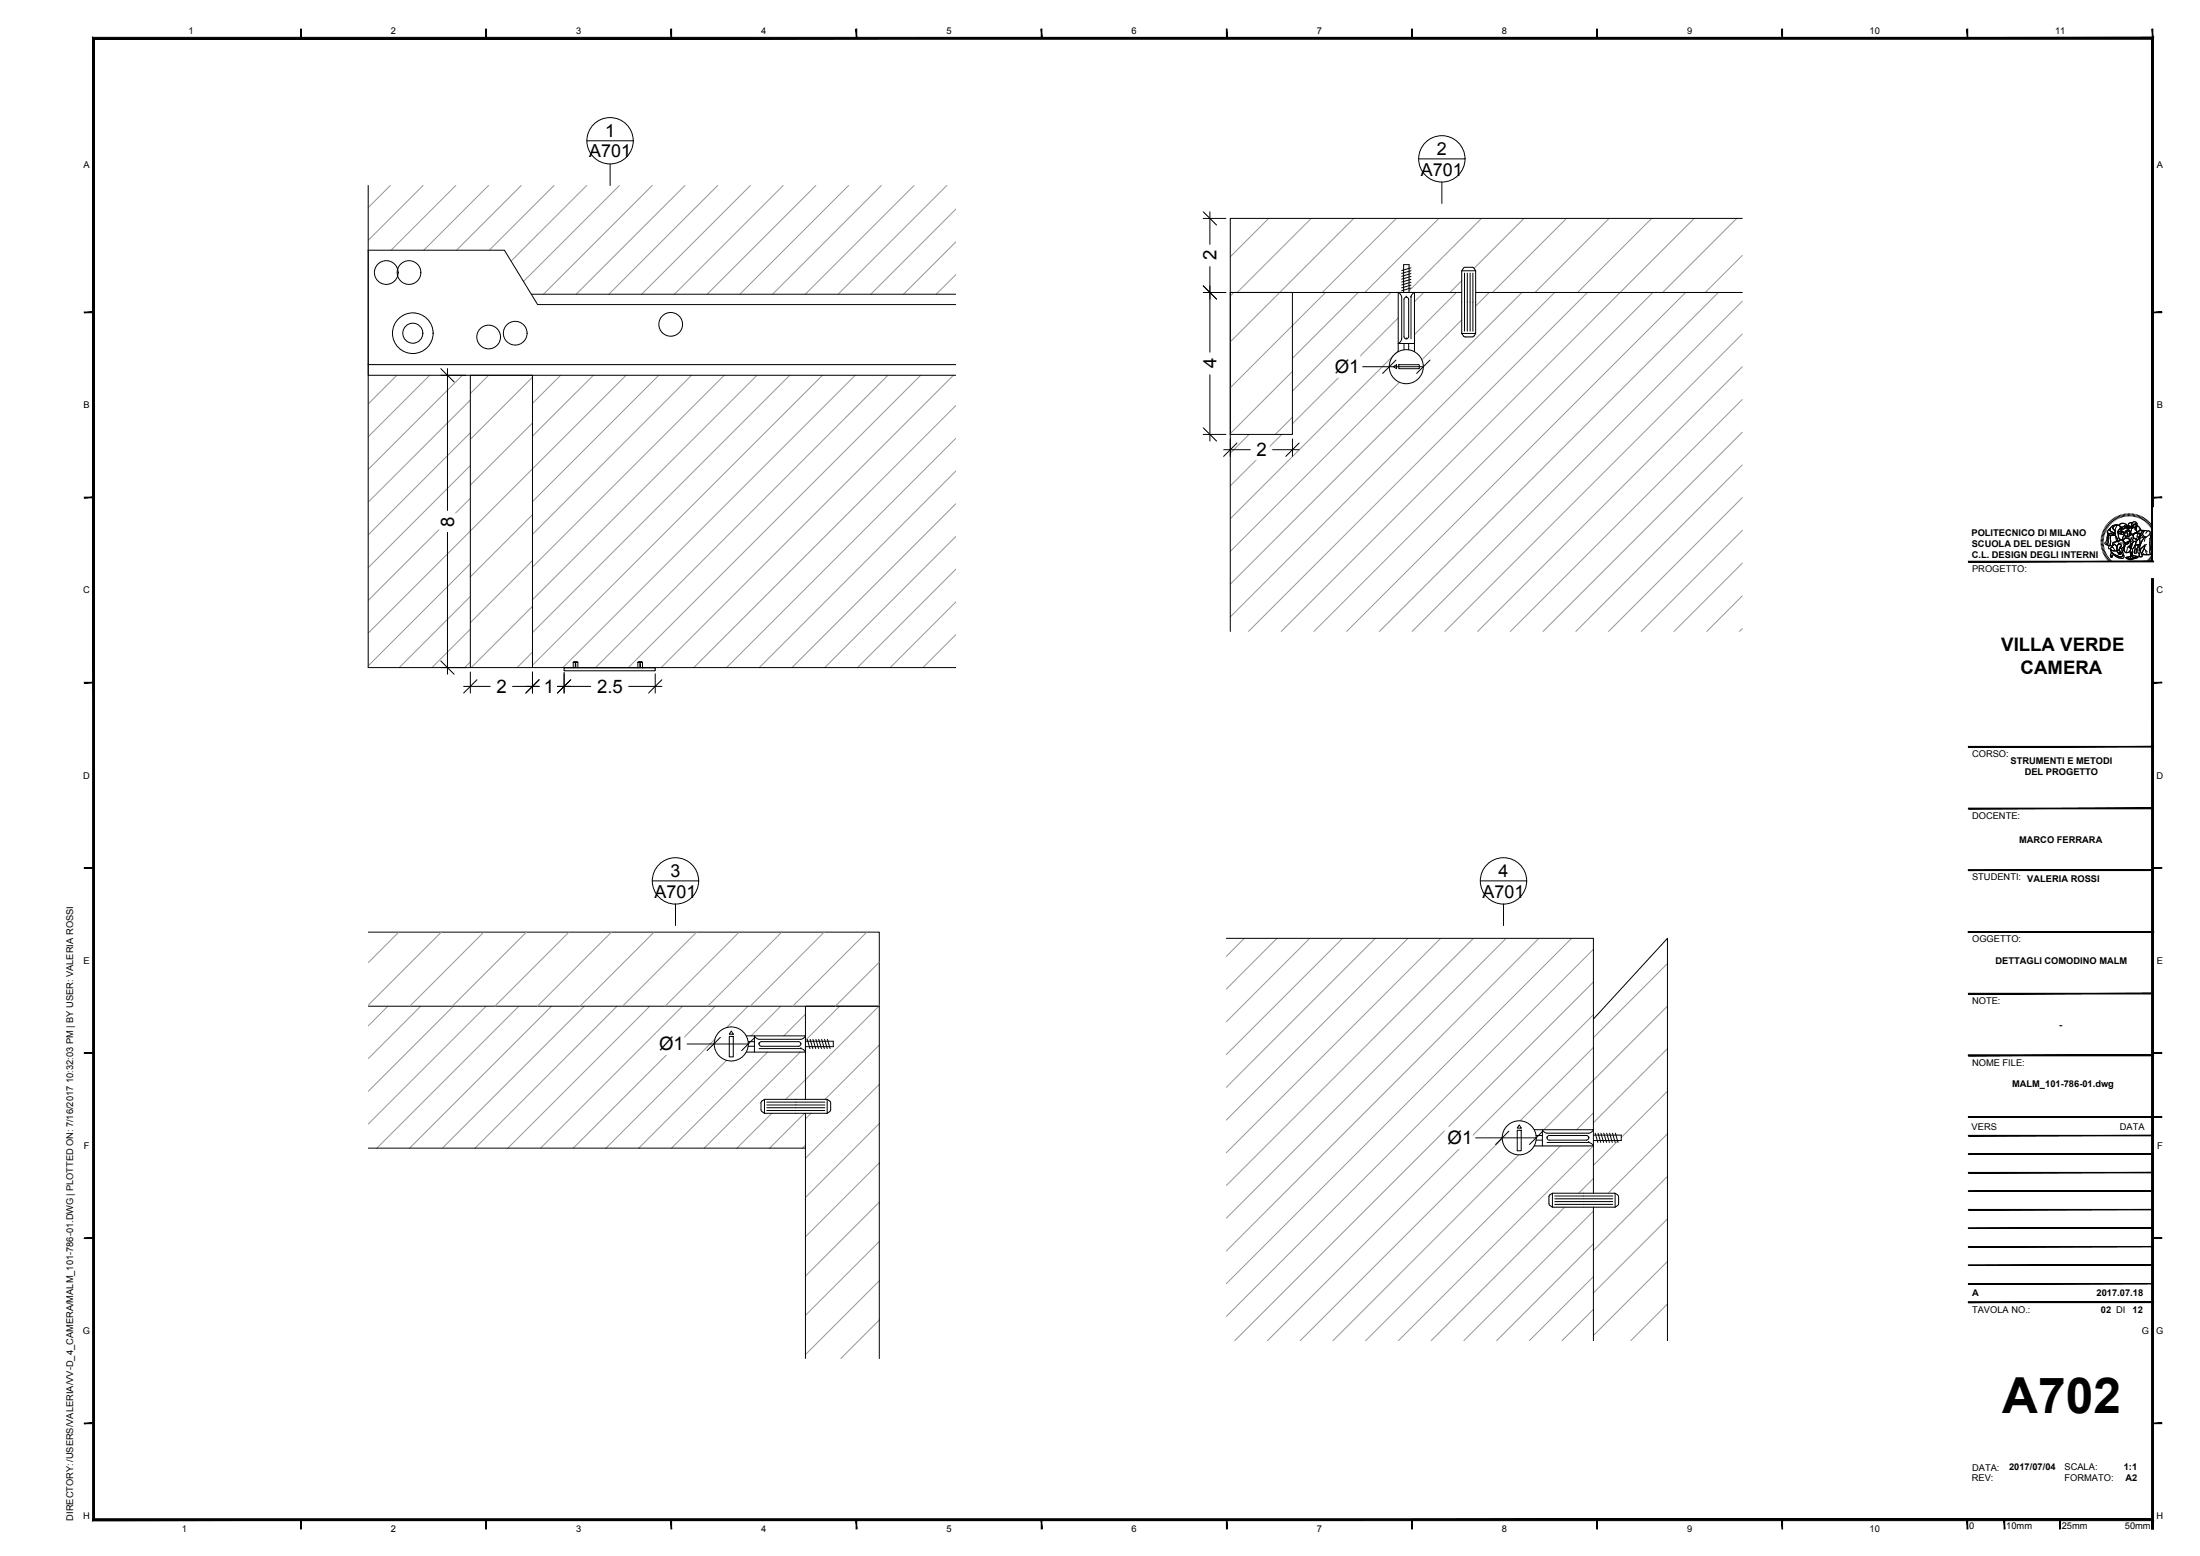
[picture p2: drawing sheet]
<svg xmlns="http://www.w3.org/2000/svg" width="594mm" height="420mm" viewBox="0 0 594 420" stroke-linecap="round" stroke-linejoin="round" font-family="sans-serif">
<!-- layer: 0 -->
<g fill="none" stroke="#969696" stroke-width=".27">
<path d="M105.4 50.1l-6 6M114.3 50.1l-14.9 14.8M123.1 50.1l-17.5 17.5M131.9 50.1l-17.5 17.5M140.8 50.1l-17.5 17.5M149.6 50.1l-17.5 17.5M158.4 50.1l-20.4 20.4M167.3 50.1l-25.9 25.9M176.1 50.1l-29.3 29.3M185 50.1l-29.4 29.3M193.8 50.1l-29.4 29.3M202.6 50.1l-29.3 29.3"/>
<path d="M211.5 50.1l-29.4 29.3M220.3 50.1l-29.4 29.3M229.2 50.1l-29.4 29.3M238 50.1l-29.4 29.3M246.8 50.1l-29.3 29.3M255.7 50.1l-29.4 29.3M258.1 56.4l-23 23M342.6 59l-10.4 10.3M354.1 59l-20 20M365.6 59l-33.4 33.3M377.1 59l-20 20M388.5 59l-20 20"/>
<path d="M400 59l-19.5 19.5M411.5 59l-13.5 13.5M423 59l-20 20M434.5 59l-20 20M446 59l-20 20M457.5 59l-111.5 111.5M469 59l-20 20M258.1 65.3l-14.1 14.1M258.1 74.1l-5.3 5.3M333.2 79l-1 1M349.1 79l-.1 .1M357.9 79l-25.7 25.7"/>
<path d="M366.8 79l-17.8 17.8M375.6 79l-26.6 26.6M384.5 79l-2.5 2.5M393.3 79l-11.3 11.3M394.7 75.8l-3.2 3.2M402.1 79l-3.6 3.6M411 79l-78.8 78.7M419.8 79l-87.6 87.6M428.7 79l-91.6 91.5M446.3 79l-91.5 91.5M455.2 79l-91.6 91.5M464 79l-91.5 91.5"/>
<path d="M470.5 69l-10 10M376.3 96l-44.1 44.1M377.6 85.9l-28.6 28.5M377.6 94.7l-.9 .9M394.7 86.4l-10.7 10.8M470.5 81.4l-89.2 89.1M470.5 90.2l-80.3 80.3M470.5 99l-71.5 71.5M107.2 101.3l-7.8 7.8M116 101.3l-16.6 16.6M124.9 101.3l-25.5 25.5M127 108l-27.6 27.6"/>
<path d="M127 116.9l-27.6 27.6M131.9 101.3l-4.9 5M143.8 101.9l-16.8 16.7M143.8 114.2l-16.8 16.8M151.4 101.3l-7.6 7.6M160.2 101.3l-16.4 16.5M169.1 101.3l-69.7 69.7M177.9 101.3l-34.1 34.1M186.7 101.3l-42.9 43M195.6 101.3l-51.8 51.8M204.4 101.3l-60.6 60.7M213.3 101.3l-69.5 69.5"/>
<path d="M222.1 101.3l-78.3 78.3M230.9 101.3l-78.9 79M239.8 101.3l-79 79M248.6 101.3l-78.9 79M257.5 101.3l-79 79M258.1 118.3l-61.9 62M258.1 109.5l-70.7 70.8M337.3 117.3l-5.1 5.1M346.1 117.3l-13.9 13.9M349 100.3l-16.8 16.8M349 112.7l-4.6 4.6M377.9 103.2l-45.7 45.7"/>
<path d="M470.5 107.9l-62.7 62.6M470.5 116.7l-53.8 53.8M127 125.7l-27.6 27.6M127 134.6l-27.6 27.5M143.8 139l-16.8 16.8M258.1 136l-44.2 44.3M258.1 127.2l-53.1 53.1M470.5 125.6l-45 44.9M470.5 134.4l-36.1 36.1M127 152.2l-27.6 27.6M143.8 151.4l-16.8 16.7M258.1 144.8l-35.4 35.5"/>
<path d="M258.1 153.7l-26.5 26.6M470.5 143.2l-27.3 27.3M470.5 152.1l-18.5 18.4M127 169.9l-10.4 10.4M127 161.1l-19.2 19.2M127 178.7l-1.5 1.6M143.8 163.7l-16.6 16.6M143.8 176.1l-4.2 4.2M258.1 162.5l-17.7 17.8M258.1 171.4l-8.9 8.9M470.5 160.9l-9.6 9.6M470.5 169.8l-.8 .7"/>
<path d="M258.1 180.2v.1M107.7 251.7l-8.3 8.2M119.2 251.7l-19.8 19.7M130.6 251.7l-19.9 20M142.1 251.7l-20 20M153.6 251.7l-20 20M165.1 251.7l-20 20M176.6 251.7l-20 20M188.1 251.7l-20 20M199.6 251.7l-20 20M211.1 251.7l-20 20M222.6 251.7l-20 20"/>
<path d="M234.1 251.7l-20 20M237.4 259.8l-11.8 11.9M336 253.4l-4.8 4.8M344.8 253.4l-13.6 13.7M353.7 253.4l-22.5 22.5M362.5 253.4l-31.3 31.3M371.4 253.4l-40.2 40.2M380.2 253.4l-49 49M389 253.4l-57.8 57.9M397.9 253.4l-66.7 66.7M406.7 253.4l-75.5 75.5M415.5 253.4l-84.3 84.4"/>
<path d="M424.4 253.4l-93.2 93.2M430.3 256.3l-99.1 99.2M104.7 271.7l-5.3 5.3M113.6 271.7l-14.2 14.1M122.4 271.7l-23 23M131.3 271.7l-31.9 31.8M140.1 271.7l-38.3 38.3M148.9 271.7l-38.3 38.3M157.8 271.7l-38.4 38.3M166.6 271.7l-38.3 38.3M175.5 271.7l-38.4 38.3M184.3 271.7l-38.3 38.3"/>
<path d="M193.1 271.7l-38.3 38.3M202 271.7l-5.8 5.8M210.8 271.7l-8 8M217.5 273.9l-5.9 5.8M226.7 271.7l-9.2 9.2M237.3 271.7l-25.1 25.2M237.4 271.3l-.4 .4M430.3 265.2l-96.9 96.8M430.3 274l-88.1 88M450.3 260.2l-20 20M450.3 271.7l-33.4 33.4M193 280.6l-29.4 29.4"/>
<path d="M196.2 286.3l-23.7 23.7M207.3 284.1l-26 25.9M216.1 284.1l-25.9 25.9M237.4 282.2l-14.6 14.7M237.4 292.8l-19.9 19.9M430.3 282.8l-19.8 19.8M450.3 283.2l-20 20M450.3 294.7l-12.5 12.4M208.4 300.6l-9.4 9.4M217.3 300.6l-9.5 9.4M217.5 309.2l-.8 .8M219 300.6l-1.5 1.5"/>
<path d="M237.4 303.4l-19.9 20M237.4 314l-19.9 20M405.6 307.5l-54.5 54.5M410.1 311.8l-50.2 50.2M421.4 309.4l-52.6 52.6M430.2 309.4l-52.6 52.6M430.3 300.5l-4.6 4.6M430.3 318.2l-4 4M437 308l-6.7 6.7M450.3 306.2l-16.1 16M450.3 317.6l-20 20.1M237.4 324.6l-19.9 20"/>
<path d="M237.4 335.2l-19.9 20M422.5 326l-36.1 36M430.3 327l-35 35M430.3 335.9l-26.2 26.1M430.5 326l-.2 .2M450.3 329.1l-20 20M237.4 345.8l-19.9 20M237.4 356.4l-10.3 10.4M430.3 344.7l-17.3 17.3M430.3 353.6l-8.5 8.4M450.3 340.6l-20 20M450.3 352.1l-9.9 9.9"/>
</g>
<g fill="none" stroke="#000" stroke-width=".27">
<path d="M99.4 50.1v130.2h27.6M324.9 57.2l3.6 3.6M470.5 59h-138.3v111.5M143.5 79.4h114.6M324.9 77.2l3.6 3.6M332.2 79h62.5M398.5 79h72M99.4 98.5h158.7M119 99.5l3.6 3.6M258.1 82.2h-112.9l-9-14.6h-36.8v33.7h158.7M377 97.2l-3.6 3.6M386.1 97.2l-3.6 3.6"/>
<path d="M324.9 115.5l3.6 3.6M334 119.6l-3.6 3.6M350.8 119.6l-3.6 3.6M119 178.5l3.6 3.6M128.8 183.5l-3.6 3.6M143.8 180.3h114.3M145.6 183.5l-3.6 3.6M154.1 183.5l-3.6 3.6M178.7 183.5l-3.6 3.6M99.4 251.7h138v20h-138M331.2 253.4h99.1v51.7M430.3 275.2l20-21.8v108.6"/>
<path d="M194.5 280.1l-3.6 3.6M203.9 280.1l-3.6 3.6M217.5 296.9v-25.2h19.9v95.1M99.4 310h118.1M217.5 300.6v66.2M407.5 305.4l-3.6 3.6M416.6 305.4l-3.6 3.6M430.3 309.4v12.8M430.3 326v36"/>
<circle cx="104.3" cy="73.6" r="3.2"/>
<circle cx="110.4" cy="73.6" r="3.2"/>
<circle cx="111.5" cy="90" r="5.5"/>
<circle cx="111.5" cy="90" r="2.7"/>
<circle cx="132" cy="91" r="3.2"/>
<circle cx="139.1" cy="90" r="3.2"/>
<circle cx="181.1" cy="87.6" r="3.2"/>
</g>
<!-- layer: Viti -->
<g fill="none" stroke="#000" stroke-width=".27">
<path d="M377.6 79l.6 .5 .3 .7v11.3l-.3 .7-.6 .5 4.4 .1M377.6 79h4.4M377.6 79v16M379 79v-7.5h1.5v7.5M381 76.2l-2.5 .7M381 77.8l-2.5 .7M381 77l-2.5 .7M381 73.1l-2.5 .7M381 73.9l-2.5 .7M381 74.7l-2.5 .7M381 75.4l-2.5 .8M381 72.3l-2.5 .7"/>
<path d="M381.9 79l-.6 .5-.3 .7M382 79v16M394.7 73.2v16.7l.5 .8M395.2 72.4l.5-.2h2l.8 1v16.8l-.8 1h-2l-.5-.3M395.2 72.5l-.5 .7M395.5 73.7v15.7M396.2 73.7v15.7M397 73.7v15.7M397.7 73.7v15.7M398.5 73.1h-3.8M376.3 99l.8-.5v1.1zM377.7 98.5h5.6v1.1h-5.6z"/>
<path d="M379.1 92.8v1.7M379.7 80.2l.5 .2 .2 .5v10l-.2 .4-.5 .2M379.7 80.2l-.4 .2-.2 .5v10l.2 .4 .4 .2M379.8 80.2h.1M379.8 91.5h.1M380.4 92.8v1.7M381 80.2h.1M381 80.2v11.3M394.7 90h3.8M154.8 178.9v1.4M154.8 178.9h1.2M155.2 178.7l-.4 .2"/>
<path d="M155.2 178.7h.5M155.4 179.2l.1 1.1zM155.7 178.7l.3 .2M156 178.9v1.4M172.2 178.9h1.3M172.2 178.9v1.5M172.6 178.7l-.4 .2M172.6 178.7h.5M172.8 179.2l.1 1.1zM173.1 178.7l.4 .2M173.5 178.9v1.5M152.3 180.5l.2 .6h24.3"/>
<path d="M176.8 180.3l.1 .2M176.8 180.3h-24.3l-.2 .2M176.9 180.5l-.1 .6M196.9 279.9h1.1v5.5h-1.1zM197.5 278.4l.5 .9h-1.1zM201.5 279.7h16M217.5 279.7l-.5 .6-.7 .3h-11.3l-.8-.3-.5-.6v4.4M217.5 279.7v4.4M201.5 284.1h16M202 281.3h1.7M202 282.5h1.7M205 281.9l.2 .4 .4 .2h10l.5-.2 .2-.4"/>
<path d="M205 281.9l.2-.5 .4-.1h10l.5 .1 .2 .5M205 281.9h.1M205 283.1h11.3M206.4 296.9v3.7M207.1 297.6h15.6M207.1 298.4h15.6M207.1 299.1h15.6M207.1 299.9h15.6M216.2 283.1l.8 .4 .5 .6M216.3 281.9h.1M216.3 283.1h.1M217.5 281.2h7.5v1.4h-7.5"/>
<path d="M218 280.6l.7 2.5M218.8 280.6l.7 2.5M219.5 280.6l.8 2.5M220.3 280.6l.7 2.5M221.1 280.6l.7 2.5M221.9 280.6l.7 2.5M222.7 280.6l.7 2.5M223.4 296.9v3.7M223.4 280.6l.8 2.5M224 300.2l.3-.5v-2.1l-1-.7h-16.8l-.9 .5-.1 .4v2.1l1 .7h16.8l.7-.4M409.7 305.2h1.1v5.5h-1.1zM410.2 303.7l.6 .9h-1.1z"/>
<path d="M414.3 305.1h16M414.3 309.4h16M414.8 306.6h1.7M414.8 307.9h1.7M416.5 305.1l.5 .6 .7 .3h11.3a1.6 1.6 0 0 0 1.3-.9M416.5 305.1v4.3M417.7 307.2l.2 .5 .5 .2h10l.4-.2 .2-.5M417.7 307.2l.2-.4 .5-.2h10l.4 .2 .2 .4M417.8 307.2h.1M417.8 308.5h11.2M429 308.5l.8 .3 .5 .6M429 307.2h.1"/>
<path d="M429 308.5h.1M430.3 306.5h7.5v1.5h-7.5M430.3 305.1v4.3M430.8 306l.7 2.5M431.5 306l.8 2.5M432.3 306l.7 2.5M433.1 306l.7 2.5M433.9 306l.7 2.5M434.7 306l.7 2.5M435.4 306l.8 2.5M436.2 306l.7 2.5M419.1 325.9l.2 .1"/>
<path d="M419.1 322.3h17.1M419.1 322.3l-.8 .7v2l.1 .4 .7 .5M419.2 322.2v3.7M419.3 326h16.7M419.8 323h15.7M419.8 323.7h15.7M419.8 324.5h15.7M419.8 325.2h15.7M436.1 322.2v3.7M436.2 322.3l.8 .7 .1 2-.3 .5-.8 .5"/>
<circle cx="379.7" cy="99" r="4.6"/>
<circle cx="197.5" cy="281.9" r="4.6"/>
<circle cx="410.2" cy="307.2" r="4.6"/>
</g>
<!-- layer: Dettagli -->
<path d="M332.2 79h16.8v38.3h-16.8zM127 101.3h16.8v79h-16.8z" fill="none" stroke="#000" stroke-width=".27"/>
<!-- layer: G-ANNO-TTLB -->
<g fill="#000" stroke="#000" stroke-width=".27">
<path d="M25 10.1l.5 400v-399.5zM25 10.1l.5 400-.5 .5zM25.5 410.1l-.5 .5 556-.5zM25 410.6l556-.5 .5 .5zM581 10.6v399.5l.5 .5zM581 10.6l.5-.5v400.5zM25.5 10.6h555.5l.5-.5zM25 10.1h556.5l-556 .5z"/>
<path d="M81.2 7.8l.2 2.5v-2.5zM81.2 7.8l.2 2.5h-.2z"/>
<path d="M131.2 7.8l.2 2.5v-2.5zM131.2 7.8l.2 2.5h-.2z"/>
<path d="M181.2 7.8l.2 2.5v-2.5zM181.2 7.8l.2 2.5h-.2z"/>
<path d="M231.2 7.8l.2 2.5v-2.5zM231.2 7.8l.2 2.5h-.2z"/>
<path d="M281.2 7.8l.2 2.5v-2.5zM281.2 7.8l.2 2.5h-.2z"/>
<path d="M331.2 7.8l.2 2.5v-2.5zM331.2 7.8l.2 2.5h-.2z"/>
<path d="M381.2 7.8l.2 2.5v-2.5zM381.2 7.8l.2 2.5h-.2z"/>
<path d="M431.2 7.8l.1 2.5v-2.5zM431.2 7.8l.1 2.5h-.1z"/>
<path d="M481.2 7.8l.2 2.5v-2.5zM481.2 7.8l.2 2.5h-.2z"/>
<path d="M531.2 7.8l.2 2.5v-2.5zM531.2 7.8l.2 2.5h-.2z"/>
<path d="M581.2 7.8l.1 2.5v-2.5zM581.2 7.8l.1 2.5h-.1z"/>
<path d="M22.8 84.4h2.5v-.1zM22.8 84.3h2.5l-2.5 .1z"/>
<path d="M581.3 84.4h2.5v-.1zM581.3 84.3h2.5l-2.5 .1z"/>
<path d="M22.8 134.4h2.5v-.2zM22.8 134.2h2.5l-2.5 .2z"/>
<path d="M581.3 134.4h2.5v-.2zM581.3 134.2h2.5l-2.5 .2z"/>
<path d="M531.5 151.7h50v-.1zM531.5 151.6h50l-50 .1z"/>
<path d="M22.8 184.4h2.5v-.2zM22.8 184.2h2.5l-2.5 .2z"/>
<path d="M581.3 184.4h2.5v-.2zM581.3 184.2h2.5l-2.5 .2z"/>
<path d="M531.5 218.4h50v-.2zM531.5 218.2h50l-50 .2z"/>
<path d="M531.5 201.7h50v-.2zM531.5 201.5h50l-50 .2z"/>
<path d="M22.8 234.4h2.5v-.1zM22.8 234.3h2.5l-2.5 .1z"/>
<path d="M531.5 234.9v.2l50-.2zM531.5 235.1l50-.2v.2z"/>
<path d="M531.5 235.1h50v-.2zM531.5 234.9h50l-50 .2z"/>
<path d="M581.3 234.4h2.5v-.1zM581.3 234.3h2.5l-2.5 .1z"/>
<path d="M531.5 251.6v.1l50-.1zM531.5 251.7l50-.1v.1z"/>
<path d="M531.5 251.6v.1l50-.1zM531.5 251.7l50-.1v.1z"/>
<path d="M531.5 251.6v.1l50-.1zM531.5 251.7l50-.1v.1z"/>
<path d="M531.5 251.6v.1l50-.1zM531.5 251.7l50-.1v.1z"/>
<path d="M531.5 268.2v.2l50-.2zM531.5 268.4l50-.2v.2z"/>
<path d="M22.8 284.4h2.5v-.2zM22.8 284.2h2.5l-2.5 .2z"/>
<path d="M531.5 284.9v.2l50-.2zM531.5 285.1l50-.2v.2z"/>
<path d="M531.5 284.9v.2l50-.2zM531.5 285.1l50-.2v.2z"/>
<path d="M581.3 284.4h2.5v-.2zM581.3 284.2h2.5l-2.5 .2z"/>
<path d="M531.5 316.6h50zM531.5 316.7l50-.1z"/>
<path d="M531.5 311.6h50zM531.5 311.7l50-.1z"/>
<path d="M531.5 306.6h50zM531.5 306.7l50-.1z"/>
<path d="M531.5 301.6v.1l50-.1zM531.5 301.7l50-.1v.1z"/>
<path d="M581.3 301.7h2.5v-.1zM581.3 301.6h2.5l-2.5 .1z"/>
<path d="M22.8 334.4h2.5v-.1zM22.8 334.3h2.5l-2.5 .1z"/>
<path d="M531.5 336.6h50zM531.5 336.7l50-.1z"/>
<path d="M531.5 331.6h50zM531.5 331.7l50-.1z"/>
<path d="M531.5 326.6h50zM531.5 326.7l50-.1z"/>
<path d="M531.5 321.6h50zM531.5 321.7l50-.1z"/>
<path d="M581.3 334.4h2.5v-.1zM581.3 334.3h2.5l-2.5 .1z"/>
<path d="M531.5 351.5v.2l50-.2zM531.5 351.7l50-.2v.2z"/>
<path d="M531.5 351.5v.2l50-.2zM531.5 351.7l50-.2v.2z"/>
<path d="M531.5 346.6h50zM531.5 346.7l50-.1z"/>
<path d="M531.5 341.6h50zM531.5 341.7l50-.1z"/>
<path d="M22.8 384.4h2.5v-.2zM22.8 384.2h2.5l-2.5 .2z"/>
<path d="M581.3 384.4h2.5v-.2zM581.3 384.2h2.5l-2.5 .2z"/>
<path d="M81.2 410.4l.2 2.5v-2.5zM81.2 410.4l.2 2.5h-.2z"/>
<path d="M131.2 410.4l.2 2.5v-2.5zM131.2 410.4l.2 2.5h-.2z"/>
<path d="M181.2 410.4l.2 2.5v-2.5zM181.2 410.4l.2 2.5h-.2z"/>
<path d="M231.2 410.4l.2 2.5v-2.5zM231.2 410.4l.2 2.5h-.2z"/>
<path d="M281.2 410.4l.2 2.5v-2.5zM281.2 410.4l.2 2.5h-.2z"/>
<path d="M331.2 410.4l.2 2.5v-2.5zM331.2 410.4l.2 2.5h-.2z"/>
<path d="M381.2 410.4l.2 2.5v-2.5zM381.2 410.4l.2 2.5h-.2z"/>
<path d="M431.2 410.4l.1 2.5v-2.5zM431.2 410.4l.1 2.5h-.1z"/>
<path d="M481.2 410.4l.2 2.5v-2.5zM481.2 410.4l.2 2.5h-.2z"/>
<path d="M531.2 410.4v2.5h.2zM531.2 410.4h.2v2.5z"/>
<path d="M541.2 410.4l.2 2.5v-2.5zM541.2 410.4l.2 2.5h-.2z"/>
<path d="M556.2 410.4l.1 2.5v-2.5zM556.2 410.4l.1 2.5h-.1z"/>
<path d="M581 410.4l.5 2.5v-2.5zM581 410.4l.5 2.5h-.5z"/>
<path d="M581 410.4l.5 2.5v-2.5zM581 410.4l.5 2.5h-.5z"/>
</g>
<!-- layer: A-ANNO-DIMS -->
<g fill="none" stroke="#000" stroke-width=".27">
<path d="M324.9 59h6.1M326.7 57.2v8.8M324.9 79h6.1M326.7 72v23.1M120.8 99.5v38.3M368 99h16.3M119 101.3h6.8M324.9 117.3h6.1M326.7 101.2v17.9M332.2 118.5v4.7M349 118.5v4.7M330.4 121.4h7.2"/>
<path d="M343.6 121.4h7.2M120.8 143.8v38.3M119 180.3h6.8M125.2 185.3h7.2M127 181.5v5.6M138.4 185.3h7.2M143.8 181.5v5.6M150.5 185.3h9M152.3 181.5v5.6M169.7 185.3h9M176.9 181.9v5.2M185.5 281.9h16.6"/>
<path d="M398.5 307.2h16.3"/>
</g>
<g fill="#fff" stroke="#fff" stroke-width=".27">
<path d="M324 66.9v4.2h5.4zM324 66.9h5.4v4.2z"/>
<path d="M324 96v4.3h5.4zM324 96h5.4v4.3z"/>
<path d="M338.5 118.7v5.4l4.2-5.4zM342.7 118.7v5.4h-4.2z"/>
<path d="M118.1 138.7v4.2h5.5zM118.1 138.7h5.5v4.2z"/>
<path d="M133.3 182.6v5.4l4.2-5.4zM137.5 182.6v5.4h-4.2z"/>
<path d="M160.4 182.6v5.5l8.5-5.5zM160.4 188.1l8.5-5.5v5.5z"/>
<path d="M146.5 182.6v5.4l3.1-5.4zM149.6 182.6v5.4h-3.1z"/>
<path d="M177.3 279v5.8l7.3-5.8zM177.3 284.8l7.3-5.8v5.8z"/>
<path d="M390.2 304.4v5.7l7.4-5.7zM390.2 310.1l7.4-5.7v5.7z"/>
<path d="M359.7 96.2v5.7l7.4-5.7zM359.7 101.9l7.4-5.7v5.7z"/>
</g>
<!-- layer: G-ANNO-TTLB -->
<path d="M198.1 410.4h383.2" fill="none" stroke="#000" stroke-width=".27"/>
<!-- layer: G-ANNO-LOGO -->
<g fill="none" stroke="#000" stroke-width=".27">
<path d="M570.7 140l.4 .5M571 139.8l.4 .6M571.3 139.6l.4 .6M571.6 139.4l.3 .6M572 139.3l.2 .6M572.3 139.2l.2 .6M572.6 139l.2 .7M573 138.9l.2 .7M573.3 138.9l.2 .6M573.7 138.8l.1 .7M574 138.7l.1 .7M574.4 138.7v.7"/>
<path d="M574.7 138.7l.1 .7M575.1 138.7v.7M575.5 138.7l-.1 .7M575.8 138.7l-.1 .7M576.2 138.8l-.1 .6M576.5 138.8l-.1 .7M576.9 138.9l-.2 .7M577.2 139l-.2 .7M577.5 139.1l-.2 .7M577.9 139.3l-.3 .6M578.2 139.4l-.3 .6M578.5 139.6l-.3 .6"/>
<path d="M578.8 139.7l-.3 .6M579.1 139.9l-.3 .6M567.3 146.3h.7M567.3 146h.7M567.3 145.6l.7 .1M567.4 145.2l.7 .1M567.4 144.9l.7 .1M567.5 144.5l.7 .2M567.6 144.2l.7 .2M567.7 143.9l.7 .2M567.8 143.5l.7 .3M568 143.2l.6 .3"/>
<path d="M568 146.6l-.7 .1M568 147h-.7M568.1 147.3l-.7 .1M568.1 147.6l-.7 .1M568.1 142.9l.6 .3M568.2 147.9l-.7 .2M568.2 148.3l-.6 .1M568.3 142.6l.6 .3M568.3 148.6l-.6 .2M568.5 148.9l-.7 .2M568.5 142.3l.6 .3M568.6 149.2l-.6 .2"/>
<path d="M568.7 142l.5 .3M568.7 149.5l-.6 .3M568.9 149.7l-.6 .4M568.9 141.7l.5 .4M569 150l-.5 .4M569.1 141.4l.5 .4M569.2 144h.7a.84 .84 0 0 0 1.2-.1l.1 .6-.9 .1a.78 .78 0 0 1-1.1-.5zM569.2 143.9l.1 .5M569.2 150.3l-.5 .4M569.4 141.1l.5 .5M569.4 144.5l-.3 .5-.1 1.4-.3 .6 .3 .2M569.4 150.6l-.5 .4"/>
<path d="M569.6 142.9l.2-.2v.3a.83 .83 0 0 0 .9 .8l.4 .1-.2 .1a.75 .75 0 0 1-1 0l-.4 .1a.51 .51 0 0 1-.5-.4 .51 .51 0 0 1 .4-.6zM569.6 140.9l.5 .5M569.6 150.8l-.5 .4M569.6 144.5h.5l-.2 .5 .1 1.2-.1 1.1h-.2a.44 .44 0 0 1-.6-.1 .44 .44 0 0 1 .1-.6l.1-1.4zM569.6 144.5l-.3 .4v1.7l-.3 .6 .8 .1M569.8 142.7l-.5 .5a.44 .44 0 0 0-.3 .6 .44 .44 0 0 0 .5 .3l.6-.1a.65 .65 0 0 0 1-.1M569.8 151.1l-.5 .4M569.9 140.6l.4 .5M569.9 148.1a1.21 1.21 0 0 0 1.8 .5M569.9 142.5l.6-.6 1.4-.1a1 1 0 0 0-1.3 1l.6 .3-.1 .8-.6-.2a.67 .67 0 0 1-.7-.7zM570 148.4l.1 .6 .7 .7 2 .8M570 148.4l.7 .3 1-.1 .4 .8-.1 .2 .3-.2 .2 .3-.1-.5 .3 .4-.2-.4 .4 .1-.8-.6 .3-.8 .4 .1 .4 1.1a.79 .79 0 0 1 0 .9 .79 .79 0 0 1-.9 .3l-1.7-.8-.5-.5z"/>
<path d="M570 151.3l-.4 .5M570.1 144.6l-.2 .6v2.1M570.1 144.5h1.1l.6 1.2v.4l-.4 .2a.6 .6 0 0 0-.6 .1 .6 .6 0 0 0-.2 .6l.1 .1-.3 .4a.55 .55 0 0 1-.5-.8v-1.7zM570.1 140.4l.5 .5M570.2 149.1l-.1 .2a.82 .82 0 0 0 0 1.2l.3-.2-.2-.1a.49 .49 0 0 1 .5-.4 .49 .49 0 0 1 .5 .3l.8 .5a1.3 1.3 0 0 0 1.5-.1l-.1-.8M570.2 149.1l.8 .6 1.3 .6 .7-.1 .3-.4a.5 .5 0 0 1 0 .9l-1.3-.1-.8-.5a.44 .44 0 0 0-.5-.3 .44 .44 0 0 0-.4 .5v.2h-.2a.85 .85 0 0 1 0-1.2zM570.3 151.5l-.5 .5M570.4 147.6l-.1-.1a.5 .5 0 0 0-.7-.1 .5 .5 0 0 0 .1 .8 .61 .61 0 0 1 .5-.4 .61 .61 0 0 1 .6 .4l.2 .2M570.4 140.2l.4 .5M570.5 151.7l-.4 .6M570.6 147.2l.4-.3 .1 .2a.73 .73 0 0 1 .6 1v.5a1.21 1.21 0 0 1-1.8-.5l.6-.3-.1-.2zM570.6 146.5l1.2-.4 .2 .2 .4-.5 .8 .1 .4 .4a1 1 0 0 1 .1 1.2 1 1 0 0 1-1.1 .5l-.2-.1 .1-.2a.47 .47 0 0 0 .1-.8 .47 .47 0 0 0-.7 .3l-.2 .4-.7-.7a.29 .29 0 0 1-.5 .1 .29 .29 0 0 1 .1-.5z"/>
<path d="M570.7 142.2a1 1 0 0 1 1.1-.4 1 1 0 0 1 .8 .8l-.4 .4a1 1 0 0 0-.2 1.5 1.05 1.05 0 0 0 .8 1.3l-.6 .1-.1 .4a.37 .37 0 0 1-.4-.2 .37 .37 0 0 1 .1-.5l-.6-1.3v-1.2l-.6-.4zM570.8 151.9l-.4 .6M570.9 146.9l.8 .7M571 147l-.6 .5 .1 .3M571 152.1l-.3 .6M571.1 143.9l-.5-.1a.77 .77 0 0 1-.8-.8l.1-.5 .5-.5 .8-.2a.82 .82 0 0 1 1.1 .2 .82 .82 0 0 1-.1 1 1 1 0 0 0-.2 1.5 .99 .99 0 0 0 .8 1.3l-.6 .1M571.2 144.5h-2l-.4 1.5-.5 .7 .3 .3M571.3 152.3l-.3 .6M571.3 144.8l.3 1.4M571.6 142.1l-.4 .7v1.5l.6 1.4v.4l.3 .2 .1-.4M571.6 152.5l-.3 .6M571.8 146.1l-.4 .2a.59 .59 0 0 0-.6 .1 .59 .59 0 0 0-.2 .6l.1 .1"/>
<path d="M571.9 141.8a.87 .87 0 0 0-1 .2 .87 .87 0 0 0-.2 .9l.4 .2M571.9 152.6l-.3 .6M572 147a.45 .45 0 0 1 .6 0 .45 .45 0 0 1 .1 .5l-.6 1.1 .8 .7-.4-.1 .2 .4-.3-.4 .1 .5-.2-.3-.3 .2 .1-.2-.4-.6v-1zM572.1 143.1l.9-.4-.1 .6-1.1 .5zM572.1 143.6l.8-.2 .2 .2-.3 .2 .1 .4a.6 .6 0 0 1-.8-.6zM572.1 143.6a.57 .57 0 0 0 .8 .6M572.2 152.7l-.3 .7M572.2 141.8l.7-.5 1.1 .2a.3 .3 0 0 1 .3 .3 .3 .3 0 0 1-.4 .3l-.2-.2-.8 .5-.4-.2M572.4 141.6l1.1-.3 .7 .4a.22 .22 0 0 1 .1 .3 .22 .22 0 0 1-.2 .1l-.4-.2-.5 .4-.3 .1-.7-.5zM572.5 152.9l-.2 .6M572.5 142.2l.7 .1 .5-.4 .4 .2-.3 .6-.4 .2-.4-.2-.6 .1zM572.8 145.8l.5 .2 .5 .6a.82 .82 0 0 1-.3 1.1h-.1"/>
<path d="M572.8 153l-.2 .6M572.8 148.1l.4 1a.79 .79 0 0 1 0 .9 .79 .79 0 0 1-.9 .3M572.8 143.7h.9l-.3 .1a.38 .38 0 0 1-.3 .5 .38 .38 0 0 1-.3-.5zM572.9 143.4l.2 .2M573 146.6l-.8 .2M573 143.1l-.1 .2-1.1 .5M573 142.7l-.3 .6M573.1 153.1l-.2 .6M573.1 146.3l.8 .4M573.2 143.6a.34 .34 0 0 0-.4 .3 .34 .34 0 0 0 .4 .4 .34 .34 0 0 0 .2-.5l.3-.1-.6 .1M573.3 146.7a.7 .7 0 0 1 .1 1 .7 .7 0 0 1-.9 .2M573.3 145.7l.7-.5 .5 .1 .5 .4a.3 .3 0 0 1 .1 .5 .3 .3 0 0 1-.4 0l-.3 .2a.5 .5 0 0 1-.5 .3 .5 .5 0 0 1-.5-.5z"/>
<path d="M573.3 146v-.3l.6-.5 1.1 .4a.32 .32 0 0 1 .2 .4 .32 .32 0 0 1-.3 .2l-1.1 .4M573.3 148.6l.8 .6M573.4 153.2l-.1 .6M573.5 142.7h.1M573.6 142.3l.2 .1M573.7 144.6a1.29 1.29 0 0 0-.5 1.3M573.7 148v.9M573.7 142.3v.1M573.7 153.2l-.1 .7M573.8 146.6l.6-.2a.22 .22 0 0 1 .2-.3 .22 .22 0 0 1 .3 .3l-.1 .3-.5 .3zM573.8 146.6l.6 .4 .4-.3 .1-.4a.38 .38 0 0 0 .3-.3 .38 .38 0 0 0-.2-.4l-.5-.3h-.6l-.6 .7-.1-.1v-.5l.4-.8 .3 .2h1.1l.5-.4-.1-.3 .7 .2-.1 .4a.61 .61 0 0 1-.1 1l.1 .7-.2 .5-.5 .3-.1 .4-.4-.1 .2 .3a.23 .23 0 0 1 .3 .1 .23 .23 0 0 1 0 .3l.2-.3-.4 1.1a.96 .96 0 0 1-1.4-.1l-.4-.3 .4-.6 .2-1.1M573.8 147.4l-.3 .9-.4 .5"/>
<path d="M574 142.5l.8-.2a.29 .29 0 0 1 .2 .5 .29 .29 0 0 1-.5-.1zM574 142.1l-.2 .6-.3 .2-.5-.2-.5 .2M574.1 143.4l.4-.3 .5 .1 .5 1a.22 .22 0 0 1-.1 .3 .22 .22 0 0 1-.3-.1 .22 .22 0 0 1 .1-.3l-.2-.7a.44 .44 0 0 0-.6-.1 .44 .44 0 0 0 0 .7 .43 .43 0 0 1 .2 .5 .43 .43 0 0 1-.4 .3l-.6-.3zM574.1 153.3l-.1 .6M574.1 150.5l2-.5 1.2 .3-2.1 .6zM574.1 150.5l1.1 .4v.3l-1.1-.4zM574.4 143.3l.3-.1 .3 .2 .2 .5a.64 .64 0 0 1-.1 .7 .64 .64 0 0 1-.6 .2zM574.4 153.3l-.1 .7M574.4 142.3l.1-.3a.53 .53 0 0 1 .8 .5l-.3 .1M574.5 146.8h.1M574.5 147.7l-.4 1.5 1.1-.2M574.5 142a.53 .53 0 0 1 .8 .5l-.3 .1-.1-.3h-.5z"/>
<path d="M574.5 146.4l.2 .1M574.6 146.7h.1M574.6 146.5h.1M574.7 143.5h.1M574.7 143.4l-.2 .2M574.7 153.3v.7M574.8 142.4a.44 .44 0 0 0-.7 .1h.2a.34 .34 0 0 0 .4 .3 .34 .34 0 0 0 .3-.4l-.2-.1 .1 .2M574.8 147.5l.4 .1 .1-.6 .5-.1-.5 1.3a.23 .23 0 0 0 0-.3 .23 .23 0 0 0-.3-.1zM574.8 144.8l.1 .7M574.9 146.2l-.2 .5a.51 .51 0 0 1-.8 0M574.9 143.3l.3 .3-.1 .1M575 153.3v.7"/>
<path d="M575.1 143.5a.43 .43 0 0 0-.7-.2 .43 .43 0 0 0 0 .7 .51 .51 0 0 1 0 .8 .51 .51 0 0 1-.8-.4l.5-1.1 .6-.2 .6 .5 .2 .6a.23 .23 0 0 1-.2 .3 .23 .23 0 0 1-.2-.3M575.2 143.8l-.2 .1M575.2 143.6a.42 .42 0 0 1-.1 .6 .42 .42 0 0 1-.6-.1M575.2 144.5l-.3 .3h-.4M575.2 150.9l2.1-.6v.3l-2.1 .6zM575.2 150.9v.3M575.3 142.5l.1-.1a.99 .99 0 0 1-.1 1.3M575.3 147h.1M575.3 147.6v.6l.2-.3M575.4 153.3v.7M575.4 142.1l.1 .4M575.4 144.1l-.1-.5a.87 .87 0 0 0 .1-1.2l-.5-.4a.45 .45 0 0 1-.2-.6 .45 .45 0 0 1 .6-.2 .27 .27 0 0 1 .5-.1 .27 .27 0 0 1-.2 .5l.1 1.1 .2-.1v-.4a.42 .42 0 0 0 .3 .3 .42 .42 0 0 0 .4-.1v.6l.2-.1 .4 .7-1.1 .7"/>
<path d="M575.5 147.4l-.1 .2-.1-.2M575.5 145.1l-.1 1.3M575.5 144.3l.5 .2M575.6 149.2l.2-.2 .1 1.1-.3-.6-.3 .7zM575.7 146.2l-.4 .4v.4M575.7 153.3l.1 .7M575.7 146.9l-.4 .1-.1 .6h-.4l.3 .2h.2M575.8 145.2l-.5 .8M575.8 141.1l-.5 .1a.62 .62 0 0 0-.6 .7M575.9 141.1l.6-.2 .6 .5-.1 .8-.4 .9v-.8l.3-.4a.32 .32 0 0 0-.1-.4 .32 .32 0 0 0-.5 .1l-.2 .1-.2 .9-.2 .1-.1-.9zM575.9 142.2l.3 .3 .4-.1M576 141l.6-.1 .5 .6-.1 .7-.4 .9v-.8l.3-.4a.32 .32 0 0 0-.1-.4 .32 .32 0 0 0-.5 .1l-.3 .1-.1 .9-.2 .1-.1-.9z"/>
<path d="M576 153.2l.1 .7M576.1 144.3l.1-.2a1.58 1.58 0 0 1 1.9 .2l-.1 .6a1.28 1.28 0 0 1-1.2 .8l-.7-.6zM576.1 141.9l.2 .1M576.1 141.6h.4a.29 .29 0 0 1 .3 0 .29 .29 0 0 1 .1 .3l-.3 .4a.4 .4 0 0 1-.4 .2 .4 .4 0 0 1-.3-.3zM576.1 146.2l.8-.1-.6 1.6a1.3 1.3 0 0 0-.5 1.4l-.2 .1-.3 .5-.1-.9zM576.1 146.3l-.9 2.5 .2 .9-.2 .9 .4-1.1 .4 .9-.2-1.4-.4 .7M576.2 142.3l.1 .1M576.2 145.3a.64 .64 0 0 0-.1 .9l.9-.1 .4-.6M576.2 142h.1M576.2 142.3h.1M576.3 153.2l.2 .6M576.5 142.1h.3"/>
<path d="M576.6 147.2l.8-.1-.6 1.5a.43 .43 0 0 1-.1 .8l-.4-.2zM576.6 142.1v.1M576.6 153.1l.2 .7M576.8 142.9l.4 .6M576.8 145.4h.1M576.9 143.8a2.29 2.29 0 0 1 1.9-.5l-.7 .9zM577 146.1l-.7 1.6a1.31 1.31 0 0 0-.5 1.4v.1M577 153l.2 .7M577 145.3l-.3 .1M577 141.9h.1a1.28 1.28 0 0 1 .9 1.1l.2 .2-.3 .1a.62 .62 0 0 1-.8 .1 .62 .62 0 0 1-.2-.8zM577.1 141.9l.5 .4 .4 .6M577.1 145.6l-.1 .1"/>
<path d="M577.3 152.9l.2 .7M577.3 150.3v.3l-2 .6-1.2-.4v-.3l1.1 .4 2.1-.6a6.2 6.2 0 0 0-3.2 .2M577.4 147.1l-.5 1.5a.43 .43 0 0 1-.2 .8l-.4-.2 .3-2M577.5 145.3l.4-.1-.1 .8a.66 .66 0 0 1-.4 1.1l-.8 .1 .3-1.1zM577.6 152.8l.2 .6M577.6 145l-.1 .4M577.6 144l.3 .1 .2 .3M577.7 142.8l.5 .4M577.8 147.1l-1.2 .1M577.8 148.4l-.1 .3 .2 .2M577.9 152.7l.3 .6M577.9 145.2v1.4l-.3 .8a1.9 1.9 0 0 0-.1 2.1l.2 .2"/>
<path d="M578.1 148.2l1.1-1-.5 1.6a1.26 1.26 0 0 0-.2 1.4l-.1 .1a.46 .46 0 0 1-.7 0 .46 .46 0 0 1 .1-.7zM578.1 144.2a1.05 1.05 0 0 1 1.7-.8 .56 .56 0 0 1 .8 .2 .56 .56 0 0 1-.2 .8l-.4 .2a1.09 1.09 0 0 1-1.9-.2M578.1 144.4l-.4 .6a.7 .7 0 0 1-.5 .7 .7 .7 0 0 1-.8-.3 .76 .76 0 0 1 0-1.2l.5-.2a.34 .34 0 0 1 .4 .2 .34 .34 0 0 1-.2 .4v.2a.22 .22 0 0 0 .2 .3 .22 .22 0 0 0 .3-.2l.2-.4-.2-.5-.6-.2-.7 .2-.3 .5v.2M578.2 146v.5M578.2 152.5l.3 .7M578.5 152.4l.3 .6M578.6 145.1l-.9 .1M578.7 149.4l.5 .4M578.7 152.2l.4 .6M578.9 143.2a2.39 2.39 0 0 0-2 .6M579 152l.4 .6M579 148.2l.8 .8"/>
<path d="M579.1 145.1a6.5 6.5 0 0 0-1.4 3.5l1.5-1.4 .5-.1M579.1 143.3l.7 .1a.5 .5 0 0 1 .7 .1 .5 .5 0 0 1 0 .7l.3 1.1a8.1 8.1 0 0 1-.3 3.7l.3 .7h-2.5l.9-2.5-1.5 1.4a5.7 5.7 0 0 1 1.5-3.5l.3-.1a.93 .93 0 0 1-.9-.7 .93 .93 0 0 1 .5-1zM579.1 143.3a.91 .91 0 0 0-.5 1 .91 .91 0 0 0 .9 .7M579.2 147.2l-.5 1.6a1.24 1.24 0 0 0-.2 1.4l-.2 .1a.45 .45 0 0 1-.7 0 .45 .45 0 0 1 .2-.7l.3-1.4M579.3 151.8l.4 .6M579.3 145.2l-.3 1M579.4 148.6l.2 .9 .5 .3M579.4 140.1l-.4 .6M579.5 151.6l.5 .5M579.7 143.7l-.3 .3M579.7 140.3l-.4 .6M579.8 151.4l.4 .5"/>
<path d="M580 151.2l.5 .5M580 140.6l-.4 .5M580.2 151l.5 .4M580.3 140.8l-.5 .5M580.4 150.7l.6 .4M580.5 145.3v3.3M580.5 141.1l-.5 .4M580.5 144.2a9.8 9.8 0 0 1 0 5l.3 .5h-2.4M580.6 150.4l.6 .4M580.8 141.3l-.6 .5M580.8 150.2l.6 .3M581 149.9l.6 .4"/>
<path d="M581 141.6l-.6 .4M581.1 149.6l.6 .3M581.2 141.9l-.6 .4M581.3 149.3l.6 .3M581.4 142.2l-.6 .3M581.4 149l.6 .3M581.5 148.7l.7 .2M581.6 142.5l-.6 .3M581.6 148.4l.7 .2M581.7 148.1l.7 .2M581.8 142.8l-.6 .3M581.8 147.8l.7 .1"/>
<path d="M581.9 147.5l.6 .1M581.9 147.1l.7 .1M581.9 143.1l-.6 .3M581.9 146.8l.7 .1M581.9 146.6h.7M582.1 143.4l-.7 .3M582.2 143.8l-.7 .2M582.3 144.1l-.6 .2M582.4 144.5l-.7 .1M582.5 144.8l-.7 .1M582.5 145.2l-.6 .1M582.6 145.5l-.7 .1"/>
<path d="M582.6 145.9h-.7M582.6 146.2h-.7"/>
</g>
<!-- layer: G-ANNO-TTLB -->
<g fill="#fff" stroke="#fff" stroke-width=".27">
<path d="M556.5 151.6l30.8 4.4-5.8-4.4zM556.5 151.6l30.8 4.4h-30.8z"/>
<path d="M581.5 137.1h5.8l-5.8 14.5zM587.3 137.1l-5.8 14.5 5.8 4.4z"/>
</g>
<path d="M556.5 151.6h25v-14.5h5.8v18.9h-30.8z" fill="none" stroke="#fff" stroke-width=".27"/>
<!-- layer: A-ANNO-SYMB -->
<g fill="none" stroke="#000" stroke-width=".27">
<path d="M158.5 38h12.5M164.7 44.3v5.8M383.1 42.9h12.5M389.4 49.2v5.7M176.1 237.9h12.6M399.7 237.9h12.6M182.4 244.1v5.8M406 244.1v5.8"/>
<circle cx="164.7" cy="38" r="6.3"/>
<circle cx="389.3" cy="42.9" r="6.3"/>
<circle cx="182.4" cy="237.9" r="6.3"/>
<circle cx="406" cy="237.9" r="6.3"/>
</g>
<text font-size="13.4" x="540.7" y="381.4">A702</text>
<g font-size="5">
<text x="328.5" y="70.3" transform="rotate(-90 328.5 70.3)">2</text>
<text x="328.5" y="99.5" transform="rotate(-90 328.5 99.5)">4</text>
<text x="360.4" y="100.7">Ø1</text>
<text x="339.3" y="123.2">2</text>
<text x="122.6" y="142.2" transform="rotate(-90 122.6 142.2)">8</text>
<text x="540.4" y="175.9">VILLA VERDE</text>
<text x="545.6" y="181.9">CAMERA</text>
<text x="134.1" y="187.1">2</text>
<text x="146.9" y="187.1">1</text>
<text x="161.2" y="187.1">2.5</text>
<text x="178" y="283.6">Ø1</text>
<text x="390.9" y="308.9">Ø1</text>
</g>
<g font-size="4.8">
<text x="163.4" y="36.9">1</text>
<text x="388" y="41.8">2</text>
<text x="159.1" y="42.5">A701</text>
<text x="383.7" y="47.4">A701</text>
<text x="181.1" y="236.8">3</text>
<text x="404.7" y="236.8">4</text>
<text x="176.8" y="242.4">A701</text>
<text x="400.4" y="242.4">A701</text>
</g>
<g font-size="2.5">
<text x="50.9" y="9.2">1</text>
<text x="105.6" y="9.2">2</text>
<text x="155.6" y="9.2">3</text>
<text x="205.6" y="9.2">4</text>
<text x="255.6" y="9.2">5</text>
<text x="305.6" y="9.2">6</text>
<text x="355.6" y="9.2">7</text>
<text x="405.6" y="9.2">8</text>
<text x="455.6" y="9.2">9</text>
<text x="504.9" y="9.2">10</text>
<text x="555" y="9.2">11</text>
<text x="22.5" y="45.3">A</text>
<text x="582.4" y="45.3">A</text>
<text x="22.5" y="110.2">B</text>
<text x="582.4" y="110.2">B</text>
<text x="532.4" y="144.6">POLITECNICO DI MILANO</text>
<text x="532.4" y="147.6">SCUOLA DEL DESIGN</text>
<text x="532.4" y="150.6">C.L. DESIGN DEGLI INTERNI</text>
<text x="532.5" y="154.4">PROGETTO:</text>
<text x="22.5" y="160.2">C</text>
<text x="582.3" y="160.2">C</text>
<text x="532.5" y="204.4">CORSO:</text>
<text x="542.9" y="206.3">STRUMENTI E METODI</text>
<text x="546.7" y="209.3">DEL PROGETTO</text>
<text x="22.5" y="210.2">D</text>
<text x="582.3" y="210.2">D</text>
<text x="532.5" y="221.1">DOCENTE:</text>
<text x="545.2" y="227.5">MARCO FERRARA</text>
<text x="532.5" y="237.8">STUDENTI: VALERIA ROSSI</text>
<text x="532.5" y="254.4">OGGETTO:</text>
<text x="22.5" y="260.2">E</text>
<text x="538.8" y="260.4">DETTAGLI COMODINO MALM</text>
<text x="582.4" y="260.2">E</text>
<text x="532.5" y="271.1">NOTE:</text>
<text x="556" y="277.5">-</text>
<text x="532.5" y="287.8">NOME FILE:</text>
<text x="543.3" y="293.4">MALM_101-786-01.dwg</text>
<text x="532.4" y="305">VERS</text>
<text x="572.4" y="305">DATA</text>
<text x="22.6" y="310.2">F</text>
<text x="582.5" y="310.2">F</text>
<text x="532.5" y="350">A</text>
<text x="566.2" y="350">2017.07.18</text>
<text x="532.5" y="354.6">TAVOLA NO.:</text>
<text x="567.3" y="354.6">02 DI</text>
<text x="575.9" y="354.6">12</text>
<text x="22.4" y="360.2">G</text>
<text x="578.4" y="360.2">G</text>
<text x="582.3" y="360.2">G</text>
<text x="532.4" y="400">REV:</text>
<text x="532.5" y="397.1">DATA:</text>
<text x="542.5" y="397">2017/07/04</text>
<text x="557.5" y="397">SCALA:</text>
<text x="557.5" y="400">FORMATO:</text>
<text x="573.5" y="397">1:1</text>
<text x="574" y="400">A2</text>
<text x="19.8" y="410.6" transform="rotate(-90 19.8 410.6)">DIRECTORY:/USERS/VALERIA/VV-D_4_CAMERA/MALM_101-786-01.DWG| PLOTTED ON: 7/16/2017 10:32:03 PM | BY USER: VALERIA ROSSI</text>
<text x="22.5" y="410.2">H</text>
<text x="49.1" y="413.8">1</text>
<text x="105.6" y="413.8">2</text>
<text x="155.6" y="413.8">3</text>
<text x="205.6" y="413.8">4</text>
<text x="255.6" y="413.8">5</text>
<text x="305.6" y="413.8">6</text>
<text x="355.6" y="413.8">7</text>
<text x="405.6" y="413.8">8</text>
<text x="455.6" y="413.8">9</text>
<text x="504.9" y="413.8">10</text>
<text x="531.8" y="412.9">0</text>
<text x="541.8" y="412.9">10mm</text>
<text x="556.8" y="412.9">25mm</text>
<text x="573.8" y="412.9">50mm</text>
<text x="582.3" y="410.2">H</text>
</g>
</svg>
